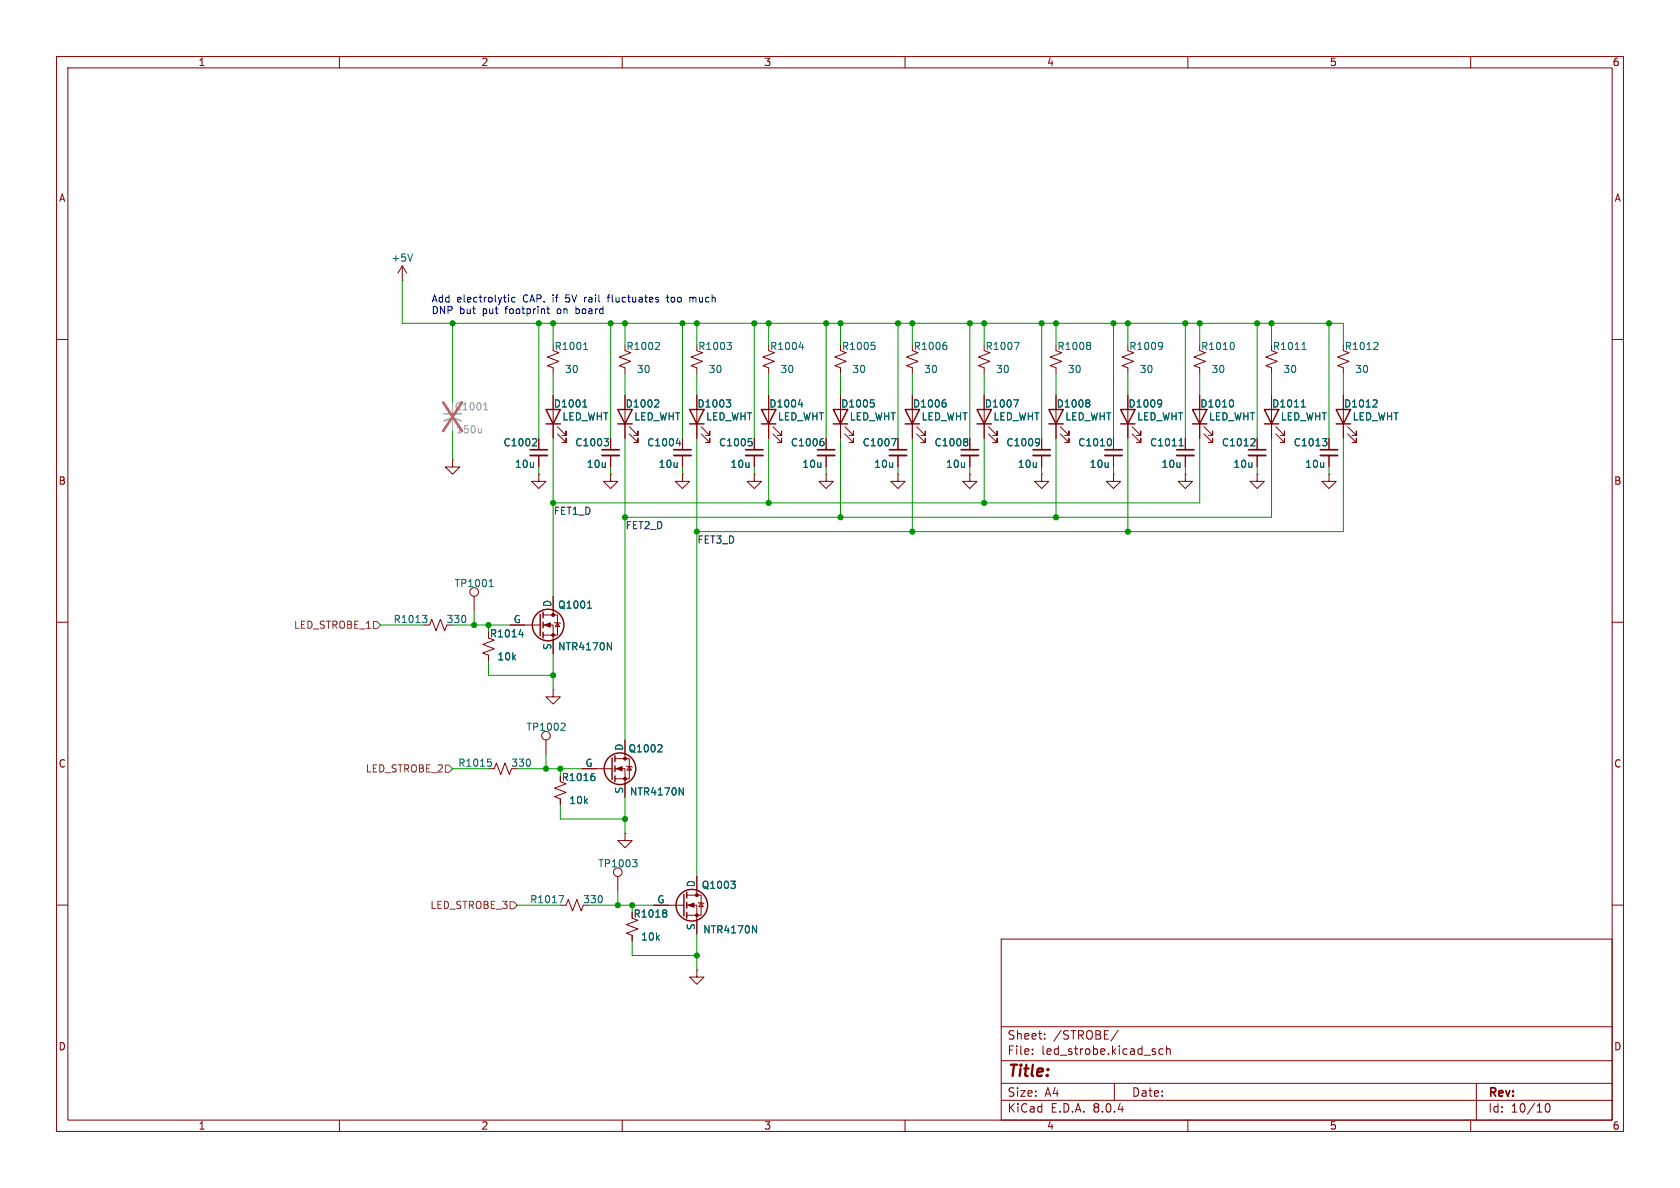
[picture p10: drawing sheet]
<svg xmlns="http://www.w3.org/2000/svg" width="297mm" height="210mm" viewBox="0 0 297 210" stroke-linecap="round" stroke-linejoin="round" font-family="sans-serif">
<g fill="none" stroke="#840000" stroke-width=".18">
<path d="M10 10h277v190h-277zM12 12h273v186h-273zM60 10v2M110 10v2M160 10v2M210 10v2M260 10v2M10 60h2M71.1 49.5h.1M71.1 47l-.7 1.3M71.1 47v2.5M71.1 47l.8 1.3"/>
<path d="M285 60h2M95.2 77.5v2M97.8 62l1 .4-2 .7 2 .8-2 .7 1 .4v1M97.8 69.9v7.6M98.6 76.7l1.5 1.5v-.7v.7h-.8M98.6 75.4l1.5 1.6v-.8v.8h-.8M107.9 77.5v2M110.5 62l1 .4-2 .7 2 .8-2 .7 1 .4v1M110.5 69.9v7.6M111.3 76.7l1.5 1.5v-.7v.7h-.8M111.3 75.4l1.5 1.6v-.8v.8h-.8M120.6 77.5v2"/>
<path d="M123.2 62l1 .4-2 .7 2 .8-2 .7 1 .4v1M123.2 69.9v7.6M124 76.7l1.5 1.5v-.7v.7h-.8M124 75.4l1.5 1.6v-.8v.8h-.8M133.3 77.5v2M135.9 62l1 .4-2 .7 2 .8-2 .7 1 .4v1M135.9 69.9v7.6M136.7 76.7l1.5 1.5v-.7v.7h-.8M136.7 75.4l1.5 1.6v-.8v.8h-.8M146 77.5v2M148.6 62l1 .4-2 .7 2 .8-2 .7 1 .4v1M148.6 69.9v7.6"/>
<path d="M149.4 76.7l1.5 1.5v-.7v.7h-.8M149.4 75.4l1.5 1.6v-.8v.8h-.8M158.7 77.5v2M161.3 62l1 .4-2 .7 2 .8-2 .7 1 .4v1M161.3 69.9v7.6M162.1 76.7l1.5 1.5v-.7v.7h-.8M162.1 75.4l1.5 1.6v-.8v.8h-.8M171.4 77.5v2M174 62l1 .4-2 .7 2 .8-2 .7 1 .4v1M174 69.9v7.6M174.8 76.7l1.5 1.5v-.7v.7h-.8M174.8 75.4l1.5 1.6v-.8v.8h-.8"/>
<path d="M184.1 77.5v2M186.7 62l1 .4-2 .7 2 .8-2 .7 1 .4v1M186.7 69.9v7.6M187.5 76.7l1.5 1.5v-.7v.7h-.8M187.5 75.4l1.5 1.6v-.8v.8h-.8M196.8 77.5v2M199.4 62l1 .4-2 .7 2 .8-2 .7 1 .4v1M199.4 69.9v7.6M200.2 76.7l1.5 1.5v-.7v.7h-.8M200.2 75.4l1.5 1.6v-.8v.8h-.8M209.5 77.5v2M212.1 62l1 .4-2 .7 2 .8-2 .7 1 .4v1"/>
<path d="M212.1 69.9v7.6M212.9 76.7l1.5 1.5v-.7v.7h-.8M212.9 75.4l1.5 1.6v-.8v.8h-.8M222.2 77.5v2M224.8 62l1 .4-2 .7 2 .8-2 .7 1 .4v1M224.8 69.9v7.6M225.6 76.7l1.5 1.5v-.7v.7h-.8M225.6 75.4l1.5 1.6v-.8v.8h-.8M234.9 77.5v2M237.5 62l1 .4-2 .7 2 .8-2 .7 1 .4v1M237.5 69.9v7.6M238.3 76.7l1.5 1.5v-.7v.7h-.8"/>
<path d="M238.3 75.4l1.5 1.6v-.8v.8h-.8M80 81.3v1.3h1.3l-1.3 1.2-1.3-1.2h1.3M80 81.3h.1M95.2 83.8v1.3h1.3l-1.3 1.3-1.2-1.3h1.2M95.2 83.8h.1M95.2 80.5v2.1M107.9 83.8v1.3h1.3l-1.3 1.3-1.2-1.3h1.2M107.9 83.8h.1M107.9 80.5v2.1M120.6 83.8v1.3h1.3l-1.3 1.3-1.2-1.3h1.2M120.6 83.8h.1M120.6 80.5v2.1"/>
<path d="M133.3 83.8v1.3h1.3l-1.3 1.3-1.2-1.3h1.2M133.3 83.8h.1M133.3 80.5v2.1M146 83.8v1.3h1.3l-1.3 1.3-1.2-1.3h1.2M146 83.8h.1M146 80.5v2.1M158.7 83.8v1.3h1.3l-1.3 1.3-1.2-1.3h1.2M158.7 83.8h.1M158.7 80.5v2.1M171.4 83.8v1.3h1.3l-1.3 1.3-1.2-1.3h1.2M171.4 83.8h.1M171.4 80.5v2.1"/>
<path d="M184.1 83.8v1.3h1.3l-1.3 1.3-1.2-1.3h1.2M184.1 83.8h.1M184.1 80.5v2.1M196.8 83.8v1.3h1.3l-1.3 1.3-1.2-1.3h1.2M196.8 83.8h.1M196.8 80.5v2.1M209.5 83.8v1.3h1.3l-1.3 1.3-1.2-1.3h1.2M209.5 83.8h.1M209.5 80.5v2.1M222.2 83.8v1.3h1.3l-1.3 1.3-1.2-1.3h1.2M222.2 83.8h.1M222.2 80.5v2.1"/>
<path d="M234.9 83.8v1.3h1.3l-1.3 1.3-1.2-1.3h1.2M234.9 83.8h.1M234.9 80.5v2.1M10 110h2M74.9 110.5h1l.4-1 .8 2 .8-2 .7 2 .4-1M83.8 105.4v2.6M86.4 112.8l1 .4-2.1 .7 2.1 .8-2.1 .7 1.1 .4v1M90.2 110.5h5.3M96 110.5h1.8v5.1M96 108.7h2.6v3.6h-2.6M97.8 105.4v3.3M98 110l.2 .1h.7l.2 .1"/>
<path d="M98.6 110.1l.3 .6h-.7zM285 110h2M86.4 135.9h1l.4-1 .7 2 .8-2 .7 2 .4-1M96.5 130.8v2.6M97.8 121.9v1.3h1.3l-1.3 1.3-1.3-1.3h1.3M97.8 121.9h.1M99.1 138.2l1 .4-2.1 .7 2.1 .8-2.1 .7 1.1 .4v1M102.9 135.9h5.3M108.7 135.9h1.8v5.1M108.7 134.1h2.6v3.6h-2.6M110.5 130.8v3.3M110.7 135.4l.2 .1h.7l.2 .1"/>
<path d="M111.3 135.5l.3 .6h-.7zM10 160h2M109.2 154.9v2.6M110.5 147.3v1.3h1.3l-1.3 1.3-1.3-1.3h1.3M110.5 147.3h.1M121.4 158.2h2.6v3.6h-2.6M123.2 154.9v3.3M123.4 159.5l.2 .1h.7l.2 .2M124 159.6l.3 .7h-.7zM285 160h2M99.1 160h1l.4-1 .7 2 .8-2 .7 2 .4-1M111.8 162.3l1 .4-2.1 .7 2.1 .8-2.1 .8 1.1 .4v1"/>
<path d="M115.6 160h5.3M121.4 160h1.8v5.1M123.2 171.5v1.2h1.3l-1.3 1.3-1.3-1.3h1.3M123.2 171.5h.1M177 166h108v32h-108zM60 198v2M110 198v2M160 198v2M177 194.5h108M177 191.5h108M177 187.5h108M177 181.5h108"/>
<path d="M182.5 186.3v.1M182.5 185.5v.1M184.7 183.6v.1M184.7 182.8v.1M197 191.5v3M197.7 182.1l-1.3 2M204.2 186v.3M205.6 185.5l-.4-.1-.3 .3v.4l.1 .2h.6M206.2 185.5l.3-.1 .3 .1 .1 .9M206.2 184.9v1.5M210 198v2M260 198v2"/>
<path d="M261 191.5v6.5M273.4 195.2l.1-.1a.81 .81 0 0 1 .6 .6 .81 .81 0 0 1-.3 .8l-.1 .1a.81 .81 0 0 1-.6-.6 .81 .81 0 0 1 .3-.8z"/>
<circle cx="83.8" cy="104.6" r=".76"/>
<circle cx="96.5" cy="130" r=".76"/>
<circle cx="109.2" cy="154.2" r=".76"/>
</g>
<path d="M93.7 80.5h3.1M106.4 80.5h3.1M119.1 80.5h3.1M131.8 80.5h3.1M144.5 80.5h3.1M157.2 80.5h3.1M169.9 80.5h3.1M182.6 80.5h3.1M195.3 80.5h3.1M208 80.5h3.1M220.7 80.5h3.1M233.4 80.5h3.1" fill="none" stroke="#840000" stroke-width=".33"/>
<path d="M93.7 79.5h3.1M106.4 79.5h3.1M119.1 79.5h3.1M131.8 79.5h3.1M144.5 79.5h3.1M157.2 79.5h3.1M169.9 79.5h3.1M182.6 79.5h3.1M195.3 79.5h3.1M208 79.5h3.1M220.7 79.5h3.1M233.4 79.5h3.1" fill="none" stroke="#840000" stroke-width=".3"/>
<g fill="none" stroke="#006464" stroke-width=".18">
<path d="M72.9 44.9l-.4 1.3M94.6 77.5l.3 .3-.1 .3-.7 .7h.8M103 72h.8M103.2 71l.2-.3v1.3M103.2 61.8h.7M103.3 60.8l.2-.3v1.3M106.8 77.5h.8l-.4 .5M107.3 78l.3 .3v.3l-.3 .2M116.2 70.7l.3 .2-.1 .3-.7 .8h.8M116.4 60.5l.2 .3-.1 .3-.7 .7h.8M119.6 78.4h.7M120.2 78v.8"/>
<path d="M128.4 70.7h.8l-.5 .5M128.5 60.5h.8l-.4 .5M128.9 71.2l.3 .2v.3l-.3 .3M129.1 61l.2 .2v.4l-.2 .2M132.3 77.5h.6M132.7 78l.3 .3v.3l-.3 .2M141.1 71.5h.8M141.3 61.4h.8M141.7 71.1v.9M141.9 60.9v.9M145.3 77.5h.3M145.4 78l.3 .3v.3l-.3 .2"/>
<path d="M153.9 70.7h.6M154 60.5h.6M154.3 71.2l.3 .2v.3l-.3 .3M154.5 61l.2 .2v.4l-.2 .2M157.6 77.5h.8l-.5 1.3M166.9 70.7h.2M167 71.2l.3 .2v.3l-.3 .3M167 60.5h.3M167.2 61l.2 .2v.4l-.2 .2M170.8 77.5l.3 .3-.3 .3 .3 .2v.3l-.3 .2M179.2 70.7h.8l-.5 1.3M179.3 60.5h.9l-.6 1.3"/>
<path d="M183.5 77.5l.2 .2a1.03 1.03 0 0 1-.2 1.1M183.8 78.1l-.3 .2M192.4 70.7l.3 .2-.3 .3 .3 .3v.2l-.3 .3M192.6 60.5l.2 .3-.2 .3 .2 .2v.3l-.2 .2M196.2 77.5a.79 .79 0 0 1 0 1.3M205.1 70.7l.2 .1a1.03 1.03 0 0 1-.2 1.1M205.3 60.5l.1 .1a1.03 1.03 0 0 1-.1 1.1M205.4 71.2l-.3 .3M205.5 61.1l-.2 .2M208.5 78.8h.7M208.6 77.8l.2-.3v1.3M217.8 70.7a.79 .79 0 0 1 0 1.3"/>
<path d="M217.9 60.5a.79 .79 0 0 1 0 1.3M221.6 77.5l.3 .3-.1 .3-.7 .7h.8M230 72h.8M230.2 71l.2-.3v1.3M230.2 61.8h.7M230.3 60.8l.2-.3v1.3M233.8 77.5h.8l-.4 .5M234.3 78l.3 .3v.3l-.3 .2M243.2 70.7l.3 .2-.1 .3-.7 .8h.8M243.4 60.5l.2 .3-.1 .3-.7 .7h.8M74.7 108.8h.8l-.5 .5M75.2 109.3l.3 .2v.3l-.3 .3"/>
<path d="M86.5 103.7h.7M86.7 102.6l.1-.2v1.3M91.7 112.2h.8M92.4 111.7v.9M103.9 107.5h.7M104.1 106.4l.1-.2v1.3M107.4 113.6l.7 1.3v-1.3M86.2 134.2h.6M86.6 134.7l.3 .2v.3l-.3 .3M99.7 127.8l.2 .3-.1 .3-.7 .7h.8M104.8 136.7h.3M104.9 137.2l.3 .2v.4l-.3 .2"/>
<path d="M116.8 131.6l.2 .3v.3l-.8 .7h.8M120.1 139.3l.7 1.2v-1.2M98.8 158.3h.8l-.5 1.3M111.8 152h.8l-.4 .4M112.4 152.4l.2 .3v.3l-.2 .2M129.2 155.8h.8l-.4 .5M129.7 156.3l.3 .2v.3l-.3 .2M117.6 160.9l.3 .2-.3 .3 .3 .2v.3l-.3 .2M133 163.6l.8 1.3v-1.3"/>
</g>
<g fill="none" stroke="#840000" stroke-width=".25">
<path d="M96.5 72.4h2.6l-1.3 2.5zM96.5 74.9h2.6M109.2 72.4h2.6l-1.3 2.5zM109.2 74.9h2.6M121.9 72.4h2.6l-1.3 2.5zM121.9 74.9h2.6M134.6 72.4h2.6l-1.3 2.5zM134.6 74.9h2.6M147.3 72.4h2.6l-1.3 2.5zM147.3 74.9h2.6M160 72.4h2.6l-1.3 2.5zM160 74.9h2.6"/>
<path d="M172.7 72.4h2.6l-1.3 2.5zM172.7 74.9h2.6M185.4 72.4h2.6l-1.3 2.5zM185.4 74.9h2.6M198.1 72.4h2.6l-1.3 2.5zM198.1 74.9h2.6M210.8 72.4h2.6l-1.3 2.5zM210.8 74.9h2.6M223.5 72.4h2.6l-1.3 2.5zM223.5 74.9h2.6M236.2 72.4h2.6l-1.3 2.5zM236.2 74.9h2.6"/>
<path d="M95.5 108.6v3.8M96 108.2v1M96 110v1M96 111.8v1M108.2 134v3.8M108.7 133.6v1M108.7 135.4v1M108.7 137.2v1M120.9 158.1v3.8M121.4 157.7v1.1M121.4 159.5v1M121.4 161.3v1"/>
<circle cx="96.9" cy="110.5" r="2.79"/>
<circle cx="109.6" cy="135.9" r="2.79"/>
<circle cx="122.3" cy="160" r="2.79"/>
</g>
<g fill="#840000" stroke="#840000" stroke-width=".18">
<path d="M121.7 160l1-.4v.8z"/>
<path d="M96.3 110.5l1-.4v.8z"/>
<path d="M109 135.9l1-.4v.8z"/>
<circle cx="123.2" cy="161.8" r=".25"/>
<circle cx="123.2" cy="158.2" r=".25"/>
<circle cx="97.8" cy="112.3" r=".25"/>
<circle cx="97.8" cy="108.7" r=".25"/>
<circle cx="110.5" cy="137.7" r=".25"/>
<circle cx="110.5" cy="134.1" r=".25"/>
</g>
<path d="M78.5 74.4a3.2 3.2 0 0 1 3 0M78.5 73.2h3" fill="none" stroke="#a1a1a1" stroke-width=".3"/>
<path d="M78.7 72.1h.5M79 71.9v.5M80 74.2v2" fill="none" stroke="#a1a1a1" stroke-width=".18"/>
<path d="M85.1 75.7v.8M85.1 76.4l-.2 .1M85.5 72.5h.7M85.6 71.5l.3-.3v1.3" fill="none" stroke="#989898" stroke-width=".18"/>
<path d="M78.3 71.1l3.4 5.1M81.7 71.1l-3.4 5.1" fill="none" stroke="#e65255" stroke-width=".46"/>
<path d="M66 109.9h.7l.6 .6-.6 .6h-.7zM78.7 135.3h.7l.6 .6-.6 .6h-.7zM90.2 159.4h.6l.6 .6-.6 .7h-.6z" fill="none" stroke="#725600" stroke-width=".18"/>
<g fill="none" stroke="#0000c2" stroke-width=".18">
<path d="M89.9 52.1v.1M89.9 52.5v.9M91.1 52.6l-.4-.1-.2 .3 .1 .5h.5M96.7 54.6h.5M96.9 54.2v1.1l.3 .1M101.8 54.2v1.2M101.8 55.4h.1M101.9 54.6l-.1 .1M103.3 52.5v.9M103.6 52.5l-.3 .3M107.3 52.5h.5M107.8 52.1l-.3 .2v1.1"/>
<path d="M116.4 53v.3M117.8 52.5h.5M118 52.1v1.1l.3 .2M122 52.7l.3-.2 .2 .2M122.5 52.7v.7M122.7 52.5l-.2 .2"/>
</g>
<g fill="none" stroke="#009600" stroke-width=".18">
<path d="M71.1 49.5v7.7h166.4v3.8M80 57.2v13.9M95.2 57.2v20.3M97.8 57.2v3.8M107.9 57.2v20.3M110.5 57.2v3.8M120.6 57.2v20.3M123.2 57.2v3.8M133.3 57.2v20.3M135.9 57.2v3.8M146 57.2v20.3M148.6 57.2v3.8"/>
<path d="M158.7 57.2v20.3M161.3 57.2v3.8M171.4 57.2v20.3M174 57.2v3.8M184.1 57.2v20.3M186.7 57.2v3.8M196.8 57.2v20.3M199.4 57.2v3.8M209.5 57.2v20.3M212.1 57.2v3.8M222.2 57.2v20.3M224.8 57.2v3.8"/>
<path d="M234.9 57.2v20.3M80 76.2v5.1M97.8 66v3.9M97.8 77.5v27.9M110.5 66v3.9M110.5 77.5v53.3M123.2 66v3.9M123.2 77.5v77.4M135.9 66v3.9M135.9 77.5v11.4M148.6 66v3.9M148.6 77.5v13.9"/>
<path d="M161.3 66v3.9M161.3 77.5v16.5M174 66v3.9M174 77.5v11.4M186.7 66v3.9M186.7 77.5v13.9M199.4 66v3.9M199.4 77.5v16.5M212.1 77.5v11.4h-114.3M212.1 66v3.9M224.8 77.5v13.9h-114.3M224.8 66v3.9"/>
<path d="M237.5 77.5v16.5h-114.3M237.5 66v3.9M95.2 82.6v1.2M107.9 82.6v1.2M120.6 82.6v1.2M133.3 82.6v1.2M146 82.6v1.2M158.7 82.6v1.2M171.4 82.6v1.2M184.1 82.6v1.2M196.8 82.6v1.2M209.5 82.6v1.2"/>
<path d="M222.2 82.6v1.2M234.9 82.6v1.2M67.3 110.5h7.6M80 110.5h10.2M83.8 108v2.5M86.4 110.5v1.3M86.4 116.8v2.6h11.4M97.8 115.6v6.3M80 135.9h6.4M91.4 135.9h11.5M96.5 133.4v2.5M99.1 135.9v1.3"/>
<path d="M99.1 142.2v2.6h11.4M109.2 157.5v2.5M110.5 141v6.3M91.4 160h7.7M104.1 160h11.5M111.8 166.4v2.5h11.4M111.8 160v1.3M123.2 165.1v6.4"/>
</g>
<g fill="#009600" stroke="#009600" stroke-width=".18">
<circle cx="110.5" cy="144.8" r=".46"/>
<circle cx="123.2" cy="168.9" r=".46"/>
<circle cx="123.2" cy="94" r=".46"/>
<circle cx="109.2" cy="160" r=".46"/>
<circle cx="111.8" cy="160" r=".46"/>
<circle cx="99.1" cy="135.9" r=".46"/>
<circle cx="186.7" cy="91.4" r=".46"/>
<circle cx="174" cy="88.9" r=".46"/>
<circle cx="199.4" cy="94" r=".46"/>
<circle cx="174" cy="57.2" r=".46"/>
<circle cx="184.1" cy="57.2" r=".46"/>
<circle cx="171.4" cy="57.2" r=".46"/>
<circle cx="161.3" cy="94" r=".46"/>
<circle cx="148.6" cy="91.4" r=".46"/>
<circle cx="161.3" cy="57.2" r=".46"/>
<circle cx="158.7" cy="57.2" r=".46"/>
<circle cx="110.5" cy="91.4" r=".46"/>
<circle cx="146" cy="57.2" r=".46"/>
<circle cx="148.6" cy="57.2" r=".46"/>
<circle cx="135.9" cy="57.2" r=".46"/>
<circle cx="133.3" cy="57.2" r=".46"/>
<circle cx="135.9" cy="88.9" r=".46"/>
<circle cx="120.6" cy="57.2" r=".46"/>
<circle cx="110.5" cy="57.2" r=".46"/>
<circle cx="123.2" cy="57.2" r=".46"/>
<circle cx="199.4" cy="57.2" r=".46"/>
<circle cx="186.7" cy="57.2" r=".46"/>
<circle cx="196.8" cy="57.2" r=".46"/>
<circle cx="80" cy="57.2" r=".46"/>
<circle cx="95.2" cy="57.2" r=".46"/>
<circle cx="97.8" cy="88.9" r=".46"/>
<circle cx="107.9" cy="57.2" r=".46"/>
<circle cx="97.8" cy="57.2" r=".46"/>
<circle cx="222.2" cy="57.2" r=".46"/>
<circle cx="224.8" cy="57.2" r=".46"/>
<circle cx="212.1" cy="57.2" r=".46"/>
<circle cx="234.9" cy="57.2" r=".46"/>
<circle cx="209.5" cy="57.2" r=".46"/>
<circle cx="97.8" cy="119.4" r=".46"/>
<circle cx="86.4" cy="110.5" r=".46"/>
<circle cx="83.8" cy="110.5" r=".46"/>
<circle cx="96.5" cy="135.9" r=".46"/>
</g>
<text font-size="2.8" fill="#840000" x="178" y="190.9">Title:</text>
<g font-size="2.1" fill="#840000">
<text x="178" y="184">Sheet:</text>
<text x="186.2" y="184">/STROBE/</text>
<text x="178" y="186.7">File:</text>
<text x="184.1" y="186.7">led_strobe.kicad_sch</text>
<text x="178" y="196.9">KiCad</text>
<text x="178" y="194.1">Size:</text>
<text x="184.7" y="194.1">A4</text>
<text x="185.7" y="196.9">E.D.A.</text>
<text x="193.3" y="196.9">8.0.4</text>
<text x="200" y="194.1">Date:</text>
<text x="263" y="194.3">Rev:</text>
<text x="263" y="196.9">Id:</text>
<text x="267.1" y="196.9">10/10</text>
</g>
<g font-size="1.8" fill="#840000">
<text x="35" y="11.9">1</text>
<text x="85" y="11.9">2</text>
<text x="135" y="11.9">3</text>
<text x="185" y="11.9">4</text>
<text x="235" y="11.9">5</text>
<text x="285" y="11.9">6</text>
<text x="10.3" y="35.9">A</text>
<text x="285.3" y="35.9">A</text>
<text x="10.3" y="85.9">B</text>
<text x="285.3" y="85.9">B</text>
<text x="86.5" y="112.9">R1014</text>
<text x="10.3" y="135.9">C</text>
<text x="285.3" y="135.9">C</text>
<text x="99.2" y="138.3">R1016</text>
<text x="111.9" y="162.4">R1018</text>
<text x="10.3" y="185.9">D</text>
<text x="285.3" y="185.9">D</text>
<text x="35" y="199.9">1</text>
<text x="85" y="199.9">2</text>
<text x="135" y="199.9">3</text>
<text x="185" y="199.9">4</text>
<text x="235" y="199.9">5</text>
<text x="285" y="199.9">6</text>
</g>
<g font-size="1.8" fill="#006464">
<text x="69.1" y="46.5">+5V</text>
<text x="97.9" y="62.1">R1001</text>
<text x="110.6" y="62.1">R1002</text>
<text x="123.3" y="62.1">R1003</text>
<text x="136" y="62.1">R1004</text>
<text x="148.7" y="62.1">R1005</text>
<text x="161.4" y="62.1">R1006</text>
<text x="174.1" y="62.1">R1007</text>
<text x="186.8" y="62.1">R1008</text>
<text x="199.5" y="62.1">R1009</text>
<text x="212.2" y="62.1">R1010</text>
<text x="224.9" y="62.1">R1011</text>
<text x="237.6" y="62.1">R1012</text>
<text x="99.8" y="66.1">30</text>
<text x="112.5" y="66.1">30</text>
<text x="125.2" y="66.1">30</text>
<text x="137.9" y="66.1">30</text>
<text x="150.6" y="66.1">30</text>
<text x="163.3" y="66.1">30</text>
<text x="176" y="66.1">30</text>
<text x="188.7" y="66.1">30</text>
<text x="201.4" y="66.1">30</text>
<text x="214.1" y="66.1">30</text>
<text x="226.8" y="66.1">30</text>
<text x="239.5" y="66.1">30</text>
<text x="97.8" y="72.2">D1001</text>
<text x="99.3" y="74.5">LED_WHT</text>
<text x="110.5" y="72.2">D1002</text>
<text x="112" y="74.5">LED_WHT</text>
<text x="123.2" y="72.2">D1003</text>
<text x="124.7" y="74.5">LED_WHT</text>
<text x="135.9" y="72.2">D1004</text>
<text x="137.4" y="74.5">LED_WHT</text>
<text x="148.6" y="72.2">D1005</text>
<text x="150.1" y="74.5">LED_WHT</text>
<text x="161.3" y="72.2">D1006</text>
<text x="162.8" y="74.5">LED_WHT</text>
<text x="174" y="72.2">D1007</text>
<text x="175.5" y="74.5">LED_WHT</text>
<text x="186.7" y="72.2">D1008</text>
<text x="188.2" y="74.5">LED_WHT</text>
<text x="199.4" y="72.2">D1009</text>
<text x="200.9" y="74.5">LED_WHT</text>
<text x="212.1" y="72.2">D1010</text>
<text x="213.6" y="74.5">LED_WHT</text>
<text x="224.8" y="72.2">D1011</text>
<text x="226.3" y="74.5">LED_WHT</text>
<text x="237.5" y="72.2">D1012</text>
<text x="239" y="74.5">LED_WHT</text>
<text x="88.9" y="79.1">C1002</text>
<text x="90.9" y="82.9">10u</text>
<text x="101.6" y="79.1">C1003</text>
<text x="103.6" y="82.9">10u</text>
<text x="114.3" y="79.1">C1004</text>
<text x="116.3" y="82.9">10u</text>
<text x="127" y="79.1">C1005</text>
<text x="129" y="82.9">10u</text>
<text x="139.7" y="79.1">C1006</text>
<text x="141.7" y="82.9">10u</text>
<text x="152.4" y="79.1">C1007</text>
<text x="154.4" y="82.9">10u</text>
<text x="165.1" y="79.1">C1008</text>
<text x="167.1" y="82.9">10u</text>
<text x="177.8" y="79.1">C1009</text>
<text x="179.8" y="82.9">10u</text>
<text x="190.5" y="79.1">C1010</text>
<text x="192.5" y="82.9">10u</text>
<text x="203.2" y="79.1">C1011</text>
<text x="205.2" y="82.9">10u</text>
<text x="215.9" y="79.1">C1012</text>
<text x="217.9" y="82.9">10u</text>
<text x="228.6" y="79.1">C1013</text>
<text x="230.6" y="82.9">10u</text>
<text x="80.3" y="104">TP1001</text>
<text x="97.5" y="107.4" transform="rotate(-90 97.5 107.4)">D</text>
<text x="98.6" y="107.8">Q1001</text>
<text x="69.5" y="110.3">R1013</text>
<text x="78.9" y="110.3">330</text>
<text x="90.7" y="110.2">G</text>
<text x="87.8" y="116.9">10k</text>
<text x="97.5" y="115" transform="rotate(-90 97.5 115)">S</text>
<text x="98.6" y="115.2">NTR4170N</text>
<text x="93" y="129.4">TP1002</text>
<text x="80.9" y="135.7">R1015</text>
<text x="90.3" y="135.7">330</text>
<text x="103.4" y="135.6">G</text>
<text x="110.2" y="132.8" transform="rotate(-90 110.2 132.8)">D</text>
<text x="111" y="133.2">Q1002</text>
<text x="100.5" y="142.3">10k</text>
<text x="110.2" y="140.4" transform="rotate(-90 110.2 140.4)">S</text>
<text x="111.3" y="140.8">NTR4170N</text>
<text x="105.7" y="153.5">TP1003</text>
<text x="93.6" y="159.9">R1017</text>
<text x="103" y="159.9">330</text>
<text x="116.1" y="159.8">G</text>
<text x="122.9" y="156.9" transform="rotate(-90 122.9 156.9)">D</text>
<text x="124" y="157.3">Q1003</text>
<text x="113.2" y="166.5">10k</text>
<text x="122.9" y="164.5" transform="rotate(-90 122.9 164.5)">S</text>
<text x="124.2" y="165.2">NTR4170N</text>
</g>
<g font-size="1.8" fill="#0000c2">
<text x="76.2" y="53.8">Add</text>
<text x="80.8" y="53.8">electrolytic</text>
<text x="92.6" y="53.8">CAP.</text>
<text x="98" y="53.8">if</text>
<text x="100.5" y="53.8">5V</text>
<text x="103.9" y="53.8">rail</text>
<text x="108.3" y="53.8">fluctuates</text>
<text x="119" y="53.8">too</text>
<text x="123.2" y="53.8">much</text>
<text x="76.2" y="55.8">DNP</text>
<text x="81.2" y="55.8">but</text>
<text x="85.4" y="55.8">put</text>
<text x="89.6" y="55.8">footprint</text>
<text x="99" y="55.8">on</text>
<text x="102.4" y="55.8">board</text>
</g>
<g font-size="1.8" fill="#989898">
<text x="80.3" y="72.7">C1001</text>
<text x="80.5" y="76.8">150u</text>
</g>
<g font-size="1.8" fill="#0f0f0f">
<text x="97.8" y="91.1">FET1_D</text>
<text x="110.5" y="93.6">FET2_D</text>
<text x="123.2" y="96.2">FET3_D</text>
</g>
<g font-size="1.8" fill="#725600">
<text x="51.9" y="111.4">LED_STROBE_1</text>
<text x="64.6" y="136.8">LED_STROBE_2</text>
<text x="76" y="160.9">LED_STROBE_3</text>
</g>
</svg>
